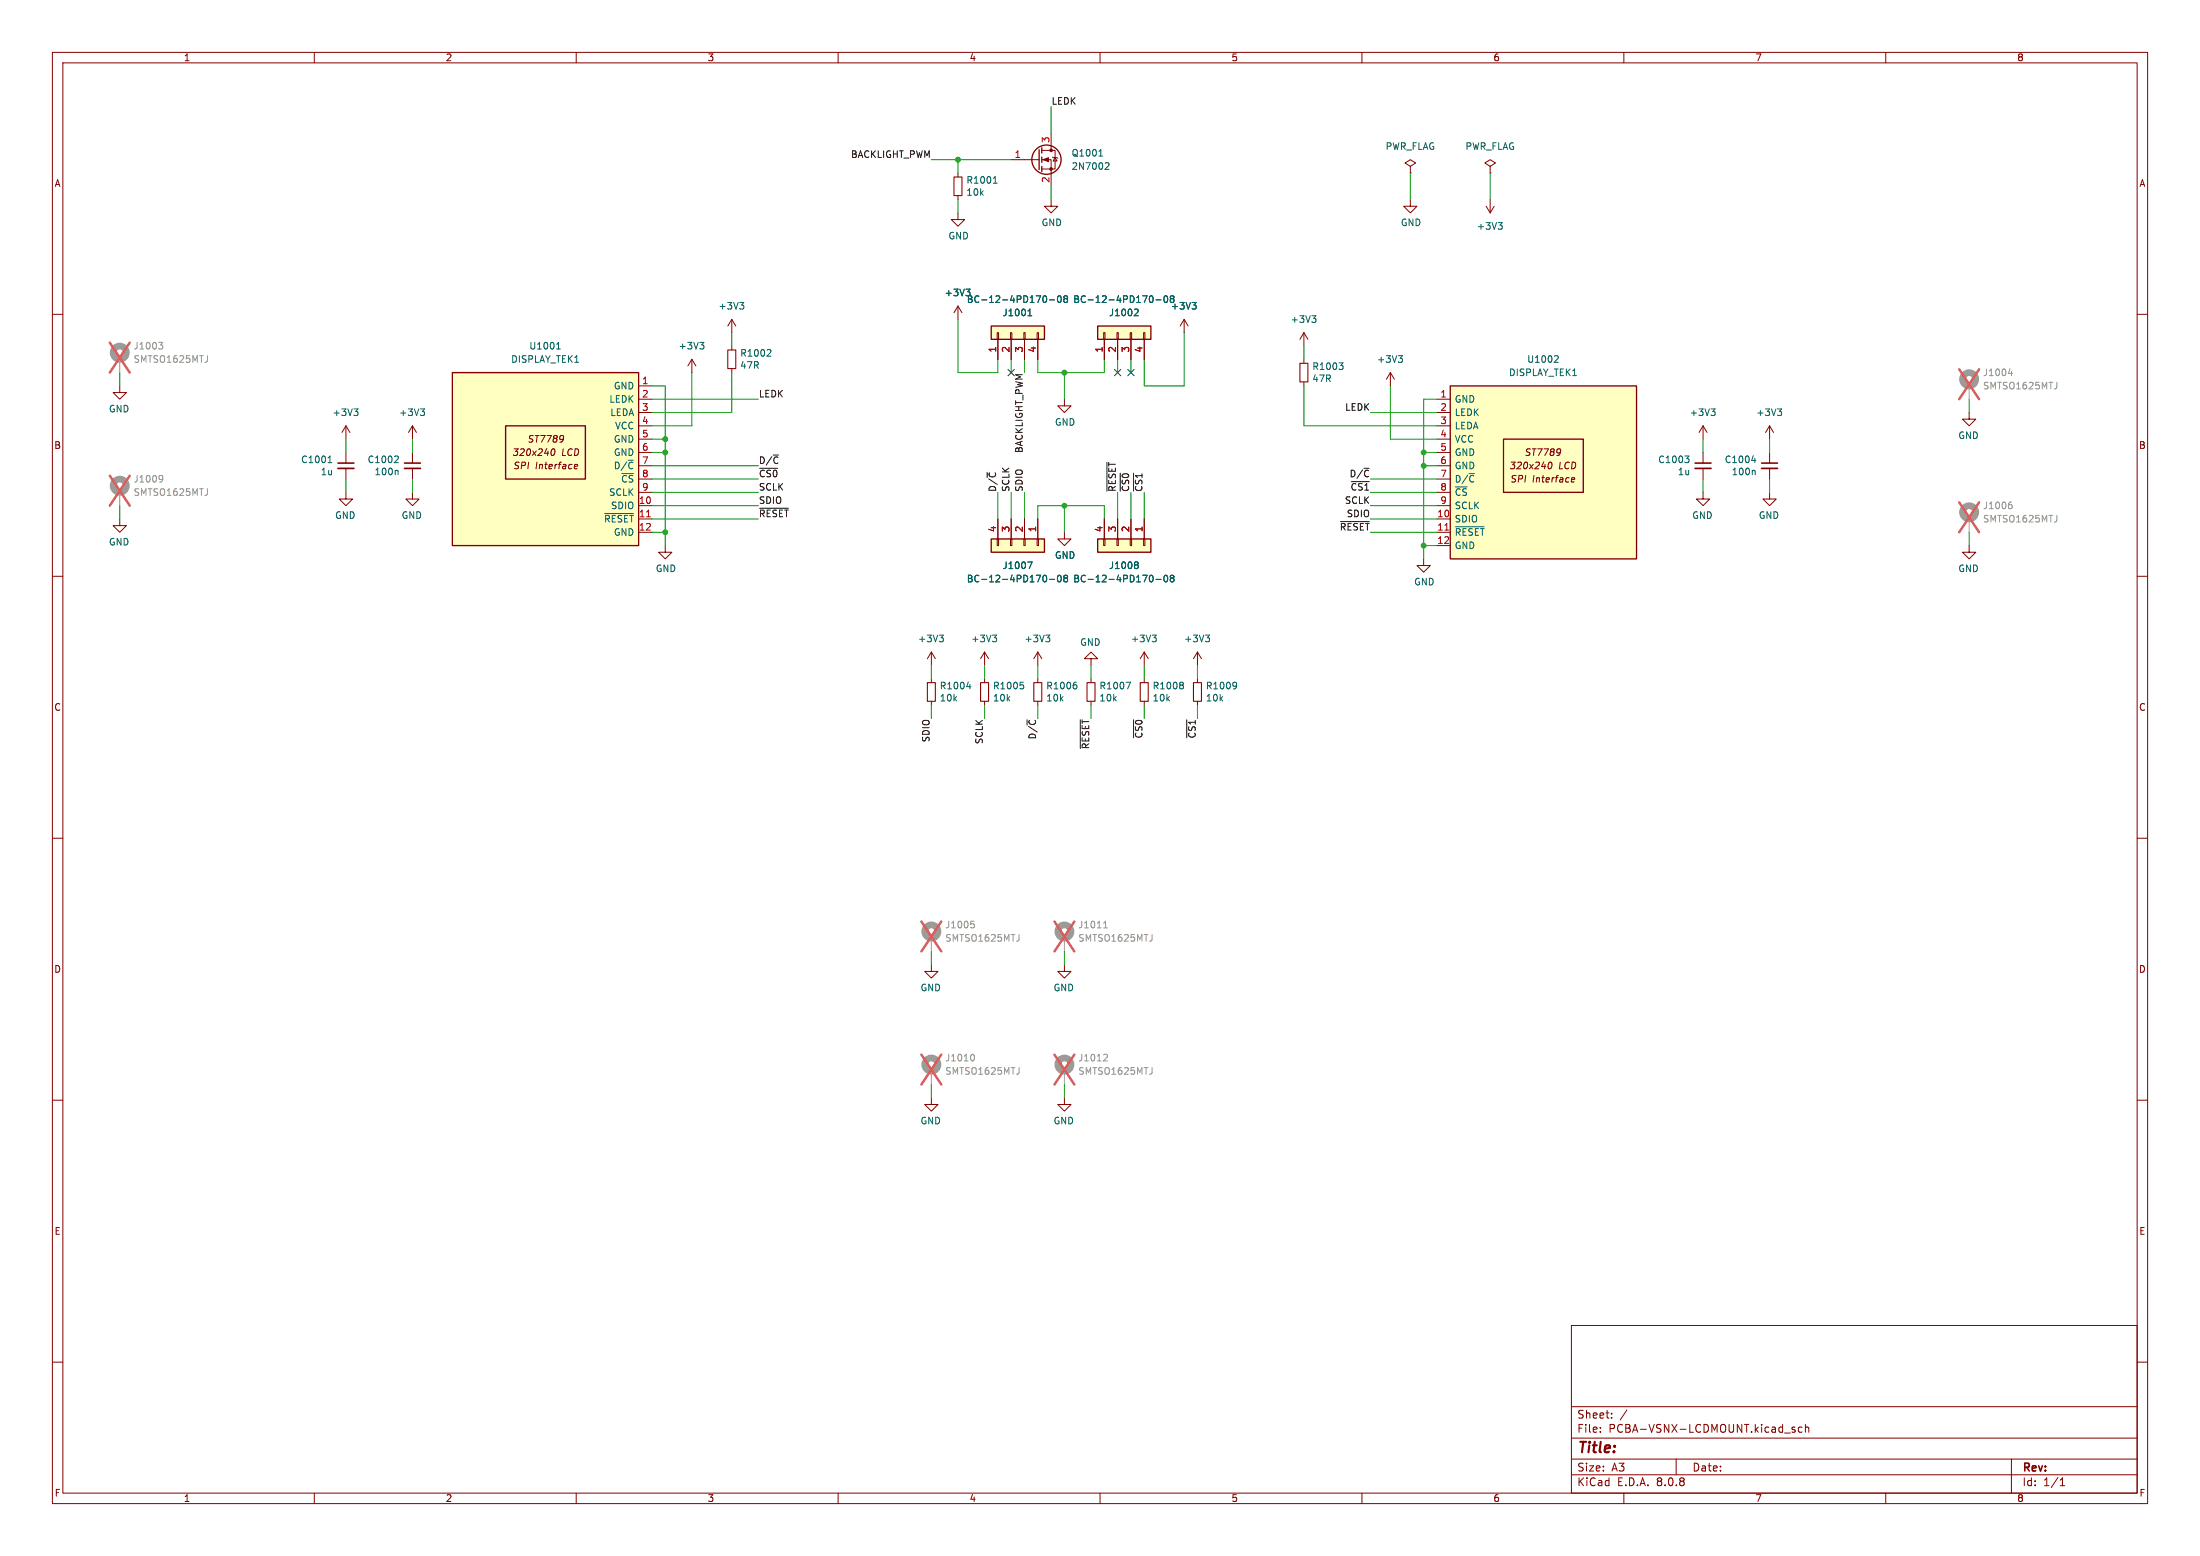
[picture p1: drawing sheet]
<svg xmlns="http://www.w3.org/2000/svg" width="420mm" height="297mm" viewBox="0 0 420 297" stroke-linecap="round" stroke-linejoin="round" font-family="sans-serif">
<g fill="none" stroke="#840000" stroke-width=".19">
<path d="M10 10h400v277h-400zM12 12h396v273h-396zM60 10v2M110 10v2M160 10v2M210 10v2M260 10v2M310 10v2M360 10v2M10 60h2M22.9 73.7v1.2h-1.3l1.3 1.3 1.2-1.3h-1.2M408 60h2"/>
<path d="M22.9 99.1v1.2h-1.3l1.3 1.3 1.2-1.3h-1.2M66 94v1.3h-1.2l1.2 1.2 1.3-1.2h-1.3M66 81.3l.8 1.3M66 81.3v2.5M66 86.4v2M66 89.4v2M66 81.3l-.7 1.3M78.7 94v1.3h-1.2l1.2 1.2 1.3-1.2h-1.3M78.7 86.4v2M78.7 89.4v2M10 110h2M127 104.1v1.3h1.3l-1.3 1.3-1.3-1.3h1.3"/>
<path d="M408 110h2M10 160h2M408 160h2M203.2 184.2v1.2h-1.3l1.3 1.3 1.3-1.3h-1.3M10 210h2M408 210h2M300 253h108v32h-108zM10 260h2M300 278.5h108M300 274.5h108M300 268.5h108M305.5 273.2v.2"/>
<path d="M305.5 272.5v.1M307.7 270.5v.2M307.7 269.8v.1M310.6 269.1l-1.3 1.9M320 278.5v3M342.1 272.7l.6 .4-.2 .3-.4-.1M342.7 272.5l-.4-.1-.2 .2M344 272.5l-.4-.1-.3 .3 .1 .6h.6M344.7 272.5l.2-.1 .3 .1 .1 .9M344.7 271.9v1.5M384 278.5v6.5M408 260h2"/>
<path d="M60 285v2M110 285v2M160 285v2M210 285v2M260 285v2M300 281.5h108M310 285v2M360 285v2M393.3 283.6h.9M393.3 282.5l.4-.4v1.5"/>
</g>
<g fill="none" stroke="#9c9b98" stroke-width="1.3">
<circle cx="22.9" cy="67.3" r="1.27"/>
<circle cx="22.9" cy="92.7" r="1.27"/>
</g>
<path d="M22.9 68.6v2.5M22.9 94v2.5" fill="none" stroke="#9c9b98" stroke-width=".19"/>
<path d="M30.3 65.3h.8l-.4 .5 .3 .2 .1 .4-.3 .2h-.3M39.6 67.9l-.1 1.1M30.6 90.7h.2l.3 .3a.84 .84 0 0 1-.4 1M31.1 91.3l-.3 .2h-.2M39.6 93.3l-.1 1.1" fill="none" stroke="#939391" stroke-width=".19"/>
<path d="M21 65.4l3.8 5.7M24.8 65.4l-3.8 5.7M21 90.8l3.8 5.7M24.8 90.8l-3.8 5.7" fill="none" stroke="#e75356" stroke-width=".46"/>
<path d="M67.6 78h.7l-.4 .5M68.1 78.5l.2 .3v.3l-.2 .2M62.6 88.3h.8M62.7 87.3l.3-.3v1.3M75.8 87l.3 .3-.1 .3-.7 .7h.8M75.8 89.8l.2 .2v.6" fill="none" stroke="#006464" stroke-width=".19"/>
<path d="M64.5 89.4h3.1M77.2 89.4h3.1" fill="none" stroke="#840000" stroke-width=".33"/>
<path d="M64.5 88.4h3.1M77.2 88.4h3.1" fill="none" stroke="#840000" stroke-width=".3"/>
<path d="M86.4 71.1h35.5v33h-35.5z" fill="#ffffc2"/>
<path d="M86.4 71.1h35.5v33h-35.5zM96.5 81.3h15.3v10.1h-15.3z" fill="none" stroke="#840000" stroke-width=".25"/>
<g fill="none" stroke="#840000" stroke-width=".19">
<path d="M121.9 73.7h2.6M121.9 76.2h2.6M121.9 78.7h2.6M78.7 81.3l.8 1.3M78.7 81.3v2.5M78.7 81.3l-.7 1.3M105.4 85.8l.3-.1a.75 .75 0 0 1-.3 1.2l-.2-.4zM107.5 83.2l.1 .2-.1 .7M107.6 83.7l-.1 .1M109.7 89.4h.4M109.7 88.8l.2-.2h.2l.2 .2v.1l-.7 .2M121.9 96.5h2.6"/>
<path d="M121.9 99.1h2.6M121.9 81.3h2.6M121.9 83.8h2.6M121.9 86.4h2.6M121.9 88.9h2.6M121.9 91.4h2.6M121.9 94h2.6M121.9 101.6h2.6M203.2 209.6v1.2h-1.3l1.3 1.3 1.3-1.3h-1.3"/>
</g>
<path d="M80.3 78h.7l-.4 .5M80.8 78.5l.2 .3v.3l-.2 .2M106.3 66.6h.7M106.4 65.7l.2-.4v1.3M115.4 98h5.5" fill="none" stroke="#006464" stroke-width=".19"/>
<path d="M123.4 98.6h.8" fill="none" stroke="#a90000" stroke-width=".19"/>
<path d="M276.9 73.7h35.5v33h-35.5z" fill="#ffffc2"/>
<path d="M276.9 73.7h35.5v33h-35.5zM287 83.8h15.3v10.2h-15.3z" fill="none" stroke="#840000" stroke-width=".25"/>
<g fill="none" stroke="#840000" stroke-width=".19">
<path d="M203.2 76.2v1.3h1.3l-1.3 1.2-1.3-1.2h1.3M274.3 76.2h2.6M274.3 78.7h2.6M274.3 99.1h2.6M274.3 81.3h2.6M274.3 83.8h2.6M274.3 86.4h2.6M274.3 88.9h2.6M274.3 91.4h2.6M274.3 94h2.6M274.3 96.5h2.6M295.7 88.3l.3-.1a.75 .75 0 0 1-.2 1.3l-.3-.5z"/>
<path d="M297.8 85.7l.1 .2-.1 .7M297.9 86.2l-.1 .1M300 92h.5M300 91.4l.2-.2h.3l.1 .2v.1l-.6 .1M274.3 101.6h2.6M274.3 104.1h2.6M177.8 184.2v1.2h-1.3l1.3 1.3 1.3-1.3h-1.3M177.8 209.6v1.2h-1.3l1.3 1.3 1.3-1.3h-1.3"/>
</g>
<path d="M296.9 67.9l.5 .1 .1 .3-.8 .9h.8M277.8 100.6h5.5" fill="none" stroke="#006464" stroke-width=".19"/>
<path d="M275.8 101.2h.8" fill="none" stroke="#a90000" stroke-width=".19"/>
<g fill="none" stroke="#9c9b98" stroke-width="1.3">
<circle cx="177.8" cy="177.8" r="1.27"/>
<circle cx="203.2" cy="177.8" r="1.27"/>
<circle cx="203.2" cy="203.2" r="1.27"/>
</g>
<path d="M177.8 179.1v2.5M203.2 179.1v2.5M203.2 204.5v2.5" fill="none" stroke="#9c9b98" stroke-width=".19"/>
<path d="M185.3 175.8h.7M185.5 176.3h.3l.2 .3-.1 .4-.4 .1M194.5 178.4v1.1M210.7 177.1h.7M210.8 176.1l.3-.3v1.3M219.9 178.4v1.1M210.9 201.2l.4 .1 .1 .3-.8 .9h.8M219.9 203.8v1.1" fill="none" stroke="#939391" stroke-width=".19"/>
<path d="M175.9 175.9l3.8 5.7M179.7 175.9l-3.8 5.7M201.3 175.9l3.8 5.7M205.1 175.9l-3.8 5.7M201.3 201.3l3.8 5.7M205.1 201.3l-3.8 5.7" fill="none" stroke="#e75356" stroke-width=".46"/>
<path d="M209.5 62.2h10.2v2.6h-10.2z" fill="#ffffc2"/>
<path d="M210.7 63.5h.2v1.3h-.2zM210.8 64.8v3.8M213.2 63.5h.3v1.3h-.3zM213.4 64.8v3.8M215.8 63.5h.2v1.3h-.2zM215.9 64.8v3.8M218.3 63.5h.3v1.3h-.3zM218.4 64.8v3.8M226.1 61l.7 1.2M226.1 61v2.5M226.1 61l-.8 1.2" fill="none" stroke="#840000" stroke-width=".19"/>
<path d="M209.5 62.2h10.2v2.6h-10.2z" fill="none" stroke="#840000" stroke-width=".25"/>
<path d="M216.7 59l.5 .1 .1 .3-.8 .9h.8M219.8 56.5a.79 .79 0 0 1 0 1.2M220.7 57.2h.9M222.3 56.6l.2-.1a.68 .68 0 0 1 .4 .6 .68 .68 0 0 1-.4 .6l-.3-.5zM223.6 57l-.2-.2 .2-.3h.3l.2 .2-.2 .3M223.6 57l-.1 .1-.1 .4M223.6 57h.3M223.9 57l.2 .2v.3M227.6 57.7h.8l-.5 .5M228.1 58.2l.3 .3v.3l-.3 .2" fill="none" stroke="#006464" stroke-width=".19"/>
<path d="M189.2 62.2h10.2v2.6h-10.2z" fill="#ffffc2"/>
<g fill="none" stroke="#840000" stroke-width=".19">
<path d="M269.2 38.1v1.3h1.3l-1.3 1.2-1.2-1.2h1.2M269.2 31.8l1.1-.7-1.1-.6-1 .6 1 .7v1.2M269.2 33h.1M283.7 39.4l.8 1.2M284.5 31.8l1-.7-1-.6-1 .6 1 .7v1.2M284.5 33h.1M284.5 38.1v2.5M285.2 39.4l-.7 1.2M190.4 63.5h.2v1.3h-.2zM190.5 64.8v3.8M192.9 63.5h.3v1.3h-.3zM193 64.8v3.8"/>
<path d="M195.5 63.5h.2v1.3h-.2zM195.6 64.8v3.8M198 63.5h.2v1.3h-.2zM198.1 64.8v3.8M188 124.5l.7 1.2M188 124.5v2.5M188 129.5v.8M188 133.9v.7M188 124.5l-.8 1.2M198.1 129.5v.8M198.1 133.9v.7M208.3 125.7h1.2l-1.2-1.2-1.3 1.2h1.3v1.3"/>
<path d="M208.3 129.5v.8M208.3 133.9v.7M218.4 124.5l.8 1.2M218.4 124.5v2.5M218.4 129.5v.8M218.4 133.9v.7M218.4 124.5l-.7 1.2"/>
</g>
<path d="M189.2 62.2h10.2v2.6h-10.2z" fill="none" stroke="#840000" stroke-width=".25"/>
<g fill="none" stroke="#006464" stroke-width=".19">
<path d="M196.4 59.3l.2-.3v1.3M199.5 56.5a.79 .79 0 0 1 0 1.2M200.4 57.2h.9M202 56.6l.2-.1a.68 .68 0 0 1 .4 .6 .68 .68 0 0 1-.4 .6l-.3-.5zM203.3 57l-.2-.2 .2-.3h.3l.2 .2-.2 .3M203.3 57l-.2 .2v.4l.2 .1h.4l.1-.2v-.3l-.2-.2M203.3 57h.3M286 42.5h.8l-.4 .5M286.5 43l.3 .2v.3l-.3 .3M196.2 60.3h.8M189.5 121.2h.8l-.5 .5M190 121.7l.3 .3v.3l-.3 .2"/>
<path d="M194.8 130.2h.6M195.2 130.7l.2 .2v.3l-.2 .3M205.2 130.2h.3M205.4 130.7l.2 .2v.3l-.2 .3M215 130.2h.8l-.5 1.3M220 121.2h.7l-.4 .5M220.5 121.7l.2 .3v.3l-.2 .2M225.7 130.2l.2 .3-.2 .3 .2 .2v.2l-.2 .3"/>
</g>
<path d="M187.2 130.3h1.5v3.6h-1.5zM197.4 130.3h1.5v3.6h-1.5zM207.5 130.3h1.5v3.6h-1.5zM217.7 130.3h1.5v3.6h-1.5z" fill="none" stroke="#840000" stroke-width=".2"/>
<path d="M209.5 102.9h10.2v2.5h-10.2z" fill="#ffffc2"/>
<g fill="none" stroke="#840000" stroke-width=".19">
<path d="M210.8 99.1v3.8M213.4 99.1v3.8M215.9 99.1v3.8M218.4 99.1v3.8M203.2 101.6v1.3h1.3l-1.3 1.2-1.3-1.2h1.3M210.7 102.9h.2v1.2h-.2zM213.2 102.9h.3v1.2h-.3zM215.8 102.9h.2v1.2h-.2zM218.3 102.9h.3v1.2h-.3zM177.8 124.5v2.5M177.8 129.5v.8M177.8 133.9v.7"/>
<path d="M177.8 124.5l.8 1.2M177.8 124.5l-.8 1.2M198.1 124.5l.8 1.2M198.1 124.5v2.5M198.1 124.5l-.7 1.2M228.6 124.5v2.5M228.6 129.5v.8M228.6 133.9v.7M228.6 124.5l.8 1.2M228.6 124.5l-.8 1.2"/>
</g>
<path d="M209.5 102.9h10.2v2.5h-10.2z" fill="none" stroke="#840000" stroke-width=".25"/>
<g fill="none" stroke="#006464" stroke-width=".19">
<path d="M216.8 107.3h.2l.3 .2-.3 .3M216.8 107.8h.2M217 107.8l.3 .2v.3l-.1 .2h-.4M219.8 109.8a.79 .79 0 0 1 0 1.3M220.7 110.6h.9M222.3 109.9l.2-.1a.68 .68 0 0 1 .4 .6 .68 .68 0 0 1-.4 .7l-.3-.5zM223.6 110.3l-.2-.2 .2-.3h.3l.2 .2-.2 .3M223.6 110.3l-.2 .3 .1 .3 .1 .2 .4-.1 .1-.2v-.2l-.2-.3M223.6 110.3h.3M179.3 121.2h.8l-.4 .5M179.9 121.7l.2 .3v.3l-.2 .2M184.6 131.1h.7"/>
<path d="M185.2 130.6v.9M199.6 121.2h.8l-.4 .5M200.2 121.7l.2 .3v.3l-.2 .2M230.1 121.2h.8l-.4 .5M230.7 121.7l.2 .3v.3l-.2 .2M235.8 130.2l.3 .3a.94 .94 0 0 1-.3 .9M236.1 130.8l-.3 .2"/>
</g>
<path d="M177 130.3h1.6v3.6h-1.6zM227.8 130.3h1.6v3.6h-1.6z" fill="none" stroke="#840000" stroke-width=".2"/>
<circle cx="177.8" cy="203.2" r="1.27" fill="none" stroke="#9c9b98" stroke-width="1.3"/>
<path d="M177.8 204.5v2.5" fill="none" stroke="#9c9b98" stroke-width=".19"/>
<path d="M185.7 201.2a.79 .79 0 0 1 0 1.3M194.5 203.8v1.1" fill="none" stroke="#939391" stroke-width=".19"/>
<path d="M175.9 201.3l3.8 5.7M179.7 201.3l-3.8 5.7" fill="none" stroke="#e75356" stroke-width=".46"/>
<path d="M189.2 102.9h10.2v2.5h-10.2z" fill="#ffffc2"/>
<g fill="none" stroke="#840000" stroke-width=".19">
<path d="M182.9 33v.8M182.9 37.3v.8M193 30.5h5.4M198.9 30.5h1.8v5.1M198.9 28.7h2.5v3.6h-2.5M200.7 38.1v1.3h1.2l-1.2 1.2-1.3-1.2h1.3M200.7 25.4v3.3M200.9 30l1 .2M201.4 30.1l.4 .6h-.8zM182.9 40.6v1.3h1.2l-1.2 1.3-1.3-1.3h1.3M182.9 58.4v2.6M182.9 58.4l.7 1.3"/>
<path d="M182.9 58.4l-.8 1.3M132.1 68.6l.7 1.3M132.1 68.6v2.5M132.1 68.6l-.8 1.3M139.7 61v2.5M139.7 66v.8M139.7 70.4v.7M139.7 61l.8 1.2M139.7 61l-.8 1.2M190.5 64.8v3.8M193 64.8v3.8M195.6 64.8v3.8"/>
<path d="M198.1 64.8v3.8M210.8 64.8v3.8M213.4 64.8v3.8M215.9 64.8v3.8M218.4 64.8v3.8M248.9 63.5v2.5M248.9 68.6v.7M248.9 72.9v.8M248.9 63.5l.8 1.3M248.9 63.5l-.7 1.3M265.4 71.1l.8 1.3M265.4 71.1v2.6"/>
<path d="M265.4 71.1l-.7 1.3M375.9 78.7v1.3h-1.3l1.3 1.3 1.3-1.3h-1.3M190.5 99.1v3.8M193 99.1v3.8M195.6 99.1v3.8M198.1 99.1v3.8M210.8 99.1v3.8M213.4 99.1v3.8M215.9 99.1v3.8M218.4 99.1v3.8M325.1 94v1.3h-1.3l1.3 1.2 1.3-1.2h-1.3M325.1 81.3v2.5"/>
<path d="M325.1 86.4v2M325.1 89.4v2M325.1 81.3l.8 1.3M325.1 81.3l-.7 1.3M337.8 94v1.3h-1.3l1.3 1.2 1.3-1.2h-1.3M337.8 81.3l.8 1.3M337.8 81.3v2.5M337.8 86.4v2M337.8 89.4v2M337.8 81.3l-.7 1.3M190.4 102.9h.2v1.2h-.2zM192.9 102.9h.3v1.2h-.3z"/>
<path d="M195.5 102.9h.2v1.2h-.2zM198 102.9h.2v1.2h-.2zM271.8 106.7v1.3h1.2l-1.2 1.2-1.3-1.2h1.3M375.9 104.1v1.3h-1.3l1.3 1.3 1.3-1.3h-1.3"/>
</g>
<g fill="none" stroke="#840000" stroke-width=".25">
<path d="M198.4 28.6v3.8M198.9 28.2v1M198.9 30v1M198.9 31.8v1M189.2 102.9h10.2v2.5h-10.2z"/>
<circle cx="199.8" cy="30.5" r="2.79"/>
</g>
<g fill="none" stroke="#006464" stroke-width=".19">
<path d="M189.6 35h.8M189.8 34l.2-.3v1.3M209.8 29.8h.7M210 28.7l.1-.2v1.3M211.2 31.1h.4l.1 .3-.8 .9h.8M141.2 57.7h.8l-.4 .5M141.8 58.2l.2 .3v.3l-.2 .2M184.4 55.2h.8l-.4 .5M184.9 55.7l.3 .2v.3M196.4 59.3l.2-.3v1.3M199.5 56.5a.79 .79 0 0 1 0 1.2M200.4 57.2h.9"/>
<path d="M202 56.6l.2-.1a.68 .68 0 0 1 .4 .6 .68 .68 0 0 1-.4 .6l-.3-.5zM203.3 57l-.2-.2 .2-.3h.3l.2 .2-.2 .3M203.3 57l-.2 .2v.4l.2 .1h.4l.1-.2v-.3l-.2-.2M203.3 57h.3M216.7 59l.5 .1 .1 .3-.8 .9h.8M219.8 56.5a.79 .79 0 0 1 0 1.2M220.7 57.2h.9M222.3 56.6l.2-.1a.68 .68 0 0 1 .4 .6 .68 .68 0 0 1-.4 .6l-.3-.5zM223.6 57l-.2-.2 .2-.3h.3l.2 .2-.2 .3M223.6 57h.3M223.6 57l-.1 .1-.1 .4M223.9 57l.2 .2v.3"/>
<path d="M227.6 57.7h.8l-.5 .5M228.1 58.2l.3 .3v.3l-.3 .2M133.6 65.3h.8l-.4 .5M134.1 65.8l.3 .3v.3l-.3 .2M146.9 66.7l.3 .3-.1 .3-.7 .7h.8M196.2 60.3h.8M250.4 60.3h.8l-.4 .5M251 60.8l.2 .2v.3l-.2 .2M255.6 69.3h.8l-.4 .4M256.2 69.7l.2 .3v.3l-.2 .2M266.9 67.9h.8l-.4 .5M267.5 68.4l.2 .2v.3l-.2 .3"/>
<path d="M326.6 78h.8l-.4 .5M327.2 78.5l.2 .3v.3l-.2 .2M339.3 78h.8l-.4 .5M339.9 78.5l.2 .3v.3l-.2 .2M321.6 87h.8l-.4 .5M322.2 87.5l.2 .3v.3l-.2 .2M334.4 87.9h.8M334.9 89.8l.2 .2v.6M335 87.5v.8M196.2 107.3h.8l-.5 1.2M199.5 109.8a.79 .79 0 0 1 0 1.3M200.4 110.6h.9"/>
<path d="M202 109.9l.2-.1a.68 .68 0 0 1 .4 .6 .68 .68 0 0 1-.4 .7l-.3-.5zM203.3 110.3l-.2-.2 .2-.3h.3l.2 .2-.2 .3M203.3 110.3l-.2 .3v.3l.2 .2 .4-.1 .1-.2v-.2l-.2-.3M203.3 110.3h.3M216.8 107.3h.2l.3 .2-.3 .3M216.8 107.8h.2M217 107.8l.3 .2v.3l-.1 .2h-.4M219.8 109.8a.79 .79 0 0 1 0 1.3M220.7 110.6h.9M222.3 109.9l.2-.1a.68 .68 0 0 1 .4 .6 .68 .68 0 0 1-.4 .7l-.3-.5zM223.6 110.3l-.2-.2 .2-.3h.3l.2 .2-.2 .3M223.6 110.3l-.2 .3 .1 .3 .1 .2 .4-.1 .1-.2v-.2l-.2-.3"/>
<path d="M223.6 110.3h.3"/>
</g>
<g fill="none" stroke="#9c9b98" stroke-width="1.3">
<circle cx="375.9" cy="72.4" r="1.27"/>
<circle cx="375.9" cy="97.8" r="1.27"/>
</g>
<path d="M375.9 73.7v2.5M375.9 99.1v2.5" fill="none" stroke="#9c9b98" stroke-width=".19"/>
<path d="M383.4 71.3h.8M384 70.9v.8M392.7 73l-.1 1.1M383.7 96.3h.2l.2 .3v.4l-.4 .1M383.8 95.8h.2M392.7 98.4l-.1 1.1" fill="none" stroke="#939391" stroke-width=".19"/>
<path d="M374 70.5l3.8 5.7M377.8 70.5l-3.8 5.7M374 95.9l3.8 5.7M377.8 95.9l-3.8 5.7" fill="none" stroke="#e75356" stroke-width=".46"/>
<path d="M323.6 89.4h3M336.3 89.4h3" fill="none" stroke="#840000" stroke-width=".33"/>
<path d="M323.6 88.4h3M336.3 88.4h3" fill="none" stroke="#840000" stroke-width=".3"/>
<path d="M182.1 33.8h1.5v3.5h-1.5zM138.9 66.8h1.6v3.6h-1.6zM248.2 69.3h1.5v3.6h-1.5z" fill="none" stroke="#840000" stroke-width=".2"/>
<g fill="#840000" stroke="#840000" stroke-width=".19">
<path d="M199.1 30.5l1.1-.4v.8z"/>
<circle cx="200.7" cy="32.3" r=".25"/>
<circle cx="200.7" cy="28.7" r=".25"/>
</g>
<path d="M145 89.4h3.4M145 97h5.5M211.3 88.3v5.5M213.9 90.3v3.5M216.4 90.3v3.5M255.9 99.6h5.5M258 91.9h3.4M206.2 137.4v5.5M216.4 137.4v3.4M226.6 137.4v3.4" fill="none" stroke="#0f0f0f" stroke-width=".19"/>
<g fill="none" stroke="#009600" stroke-width=".19">
<path d="M177.8 30.5h15.2M182.9 30.5v2.5M182.9 38.1v2.5M200.7 20.3v5.1M200.7 35.6v2.5M269.2 33v5.1M284.5 33v5.1M22.9 71.1v2.6M124.5 73.7h2.5v30.4M124.5 76.2h20.3M132.1 71.1v10.2h-7.6M139.7 63.5v2.5"/>
<path d="M139.7 71.1v7.6h-15.2M182.9 61v10.1h7.6v-2.5M193 68.6v2.5M195.6 68.6v2.5M198.1 68.6v2.5h12.7v-2.5M203.2 71.1v5.1M213.4 68.6v2.5M215.9 68.6v2.5M226.1 63.5v10.2h-7.7v-5.1M248.9 66v2.6M248.9 73.7v7.6h25.4M261.6 78.7h12.7"/>
<path d="M265.4 73.7v10.1h8.9M274.3 76.2h-2.5v30.5M375.9 76.2v2.5M22.9 96.5v2.6M66 83.8v2.6M66 91.4v2.6M78.7 83.8v2.6M78.7 91.4v2.6M124.5 88.9h20.3M124.5 91.4h20.3M124.5 94h20.3M124.5 83.8h2.5"/>
<path d="M124.5 86.4h2.5M124.5 96.5h20.3M124.5 99.1h20.3M190.5 94v5.1M193 94v5.1M195.6 94v5.1M198.1 99.1v-2.6h12.7v2.6M203.2 96.5v5.1M213.4 94v5.1M215.9 94v5.1M218.4 94v5.1M261.6 91.4h12.7"/>
<path d="M261.6 94h12.7M261.6 96.5h12.7M261.6 99.1h12.7M271.8 88.9h2.5M271.8 86.4h2.5M325.1 83.8v2.6M325.1 91.4v2.6M337.8 83.8v2.6M337.8 91.4v2.6M124.5 101.6h2.5M261.6 101.6h12.7M271.8 104.1h2.5"/>
<path d="M375.9 101.6v2.5M177.8 127v2.5M177.8 134.6v2.6M188 127v2.5M188 134.6v2.6M198.1 127v2.5M198.1 134.6v2.6M208.3 127v2.5M218.4 127v2.5M218.4 134.6v2.6M228.6 127v2.5M228.6 134.6v2.6"/>
<path d="M177.8 181.6v2.6M203.2 181.6v2.6M177.8 207v2.6M203.2 207v2.6"/>
</g>
<path d="M192.4 70.5l1.2 1.2M193.6 70.5l-1.2 1.2M212.8 70.5l1.2 1.2M214 70.5l-1.2 1.2M215.3 70.5l1.2 1.2M216.5 70.5l-1.2 1.2" fill="none" stroke="#000084" stroke-width=".19"/>
<g fill="#009600" stroke="#009600" stroke-width=".19">
<circle cx="182.9" cy="30.5" r=".46"/>
<circle cx="127" cy="101.6" r=".46"/>
<circle cx="203.2" cy="71.1" r=".46"/>
<circle cx="127" cy="86.4" r=".46"/>
<circle cx="127" cy="83.8" r=".46"/>
<circle cx="271.8" cy="104.1" r=".46"/>
<circle cx="271.8" cy="88.9" r=".46"/>
<circle cx="271.8" cy="86.4" r=".46"/>
<circle cx="203.2" cy="96.5" r=".46"/>
</g>
<text font-size="2.8" fill="#840000" x="301" y="277.9">Title:</text>
<g font-size="2.1" fill="#840000">
<text x="301" y="273.7">File:</text>
<text x="301" y="271">Sheet:</text>
<text x="307.1" y="273.7">PCBA-VSNX-LCDMOUNT.kicad_sch</text>
<text x="301" y="281.1">Size:</text>
<text x="307.6" y="281.1">A3</text>
<text x="323" y="281.1">Date:</text>
<text x="386" y="281.3">Rev:</text>
<text x="301" y="283.9">KiCad</text>
<text x="308.7" y="283.9">E.D.A.</text>
<text x="316.3" y="283.9">8.0.8</text>
<text x="386" y="283.9">Id:</text>
<text x="390.1" y="283.9">1/1</text>
</g>
<g font-size="1.8" fill="#840000">
<text x="35" y="11.9">1</text>
<text x="85" y="11.9">2</text>
<text x="135" y="11.9">3</text>
<text x="185" y="11.9">4</text>
<text x="235" y="11.9">5</text>
<text x="285" y="11.9">6</text>
<text x="335" y="11.9">7</text>
<text x="385" y="11.9">8</text>
<text x="10.3" y="35.9">A</text>
<text x="408.3" y="35.9">A</text>
<text x="10.3" y="85.9">B</text>
<text x="97.7" y="87.2">320x240</text>
<text x="97.9" y="89.8">SPI</text>
<text x="100.6" y="84.7">ST7789</text>
<text x="102.2" y="89.8">Interface</text>
<text x="107.2" y="87.2">LCD</text>
<text x="288" y="89.8">320x240</text>
<text x="290.9" y="87.2">ST7789</text>
<text x="297.5" y="89.8">LCD</text>
<text x="408.2" y="85.9">B</text>
<text x="288.2" y="92.3">SPI</text>
<text x="292.5" y="92.3">Interface</text>
<text x="10.3" y="135.9">C</text>
<text x="408.2" y="135.9">C</text>
<text x="10.3" y="185.9">D</text>
<text x="408.2" y="185.9">D</text>
<text x="10.3" y="235.9">E</text>
<text x="408.3" y="235.9">E</text>
<text x="10.3" y="285.9">F</text>
<text x="35" y="286.9">1</text>
<text x="85" y="286.9">2</text>
<text x="135" y="286.9">3</text>
<text x="185" y="286.9">4</text>
<text x="235" y="286.9">5</text>
<text x="285" y="286.9">6</text>
<text x="335" y="286.9">7</text>
<text x="385" y="286.9">8</text>
<text x="408.3" y="285.9">F</text>
</g>
<g font-size="1.8" fill="#0f0f0f">
<text x="200.7" y="20.1">LEDK</text>
<text x="162.4" y="30.2">BACKLIGHT_PWM</text>
<text x="144.8" y="75.9">LEDK</text>
<text x="256.7" y="78.5">LEDK</text>
<text x="144.8" y="88.6">D/~{C}</text>
<text x="195.3" y="86.6" transform="rotate(-90 195.3 86.6)">BACKLIGHT_PWM</text>
<text x="144.8" y="91.2">~{CS0}</text>
<text x="144.8" y="93.7">SCLK</text>
<text x="190.2" y="94" transform="rotate(-90 190.2 94)">D/~{C}</text>
<text x="192.8" y="94" transform="rotate(-90 192.8 94)">SCLK</text>
<text x="195.3" y="94" transform="rotate(-90 195.3 94)">SDIO</text>
<text x="213.1" y="94" transform="rotate(-90 213.1 94)">~{RESET}</text>
<text x="215.6" y="94" transform="rotate(-90 215.6 94)">~{CS0}</text>
<text x="218.2" y="94" transform="rotate(-90 218.2 94)">~{CS1}</text>
<text x="257.5" y="91.2">D/~{C}</text>
<text x="257.7" y="93.7">~{CS1}</text>
<text x="144.8" y="98.8">~{RESET}</text>
<text x="144.8" y="96.3">SDIO</text>
<text x="255.7" y="101.3">~{RESET}</text>
<text x="256.6" y="96.3">SCLK</text>
<text x="257" y="98.8">SDIO</text>
<text x="177.5" y="141.8" transform="rotate(-90 177.5 141.8)">SDIO</text>
<text x="187.7" y="142.1" transform="rotate(-90 187.7 142.1)">SCLK</text>
<text x="197.9" y="141.2" transform="rotate(-90 197.9 141.2)">D/~{C}</text>
<text x="218.2" y="141.1" transform="rotate(-90 218.2 141.1)">~{CS0}</text>
<text x="228.3" y="141.1" transform="rotate(-90 228.3 141.1)">~{CS1}</text>
</g>
<g font-size="1.8" fill="#a90000">
<text x="200.4" y="27.4" transform="rotate(-90 200.4 27.4)">3</text>
<text x="193.6" y="30.2">1</text>
<text x="200.4" y="35" transform="rotate(-90 200.4 35)">2</text>
<text x="190.2" y="67.4" transform="rotate(-90 190.2 67.4)">1</text>
<text x="192.8" y="67.4" transform="rotate(-90 192.8 67.4)">2</text>
<text x="195.3" y="67.4" transform="rotate(-90 195.3 67.4)">3</text>
<text x="197.9" y="67.4" transform="rotate(-90 197.9 67.4)">4</text>
<text x="210.6" y="67.4" transform="rotate(-90 210.6 67.4)">1</text>
<text x="213.1" y="67.4" transform="rotate(-90 213.1 67.4)">2</text>
<text x="215.6" y="67.4" transform="rotate(-90 215.6 67.4)">3</text>
<text x="218.2" y="67.4" transform="rotate(-90 218.2 67.4)">4</text>
<text x="122.5" y="73.4">1</text>
<text x="122.5" y="75.9">2</text>
<text x="274.9" y="75.9">1</text>
<text x="122.5" y="78.5">3</text>
<text x="122.5" y="81">4</text>
<text x="122.5" y="83.6">5</text>
<text x="274.9" y="78.5">2</text>
<text x="274.9" y="81">3</text>
<text x="274.9" y="83.6">4</text>
<text x="122.5" y="86.1">6</text>
<text x="122.5" y="88.6">7</text>
<text x="274.9" y="86.1">5</text>
<text x="274.9" y="88.6">6</text>
<text x="122.5" y="91.2">8</text>
<text x="122.5" y="93.7">9</text>
<text x="274.9" y="91.2">7</text>
<text x="274.9" y="93.7">8</text>
<text x="121.9" y="96.3">10</text>
<text x="121.9" y="98.8">11</text>
<text x="121.9" y="101.3">12</text>
<text x="190.2" y="101.7" transform="rotate(-90 190.2 101.7)">4</text>
<text x="192.8" y="101.7" transform="rotate(-90 192.8 101.7)">3</text>
<text x="195.3" y="101.7" transform="rotate(-90 195.3 101.7)">2</text>
<text x="197.9" y="101.7" transform="rotate(-90 197.9 101.7)">1</text>
<text x="210.6" y="101.7" transform="rotate(-90 210.6 101.7)">4</text>
<text x="213.1" y="101.7" transform="rotate(-90 213.1 101.7)">3</text>
<text x="215.6" y="101.7" transform="rotate(-90 215.6 101.7)">2</text>
<text x="218.2" y="101.7" transform="rotate(-90 218.2 101.7)">1</text>
<text x="274.3" y="98.8">10</text>
<text x="274.3" y="101.3">11</text>
<text x="274.9" y="96.3">9</text>
<text x="274.3" y="103.9">12</text>
</g>
<g font-size="1.8" fill="#006464">
<text x="264.4" y="28.8">PWR_FLAG</text>
<text x="279.7" y="28.8">PWR_FLAG</text>
<text x="184.4" y="35.3">R1001</text>
<text x="204.5" y="30.1">Q1001</text>
<text x="204.5" y="32.6">2N7002</text>
<text x="184.4" y="37.6">10k</text>
<text x="181" y="45.9">GND</text>
<text x="198.8" y="43.4">GND</text>
<text x="267.3" y="43.4">GND</text>
<text x="281.8" y="44">+3V3</text>
<text x="137.1" y="59.3">+3V3</text>
<text x="180.2" y="56.7">+3V3</text>
<text x="184.5" y="58">BC-12-4PD170-08</text>
<text x="204.8" y="58">BC-12-4PD170-08</text>
<text x="223.4" y="59.3">+3V3</text>
<text x="191.3" y="60.6">J1001</text>
<text x="211.6" y="60.6">J1002</text>
<text x="246.3" y="61.8">+3V3</text>
<text x="97.5" y="69.4">DISPLAY_TEK1</text>
<text x="101" y="66.9">U1001</text>
<text x="129.4" y="66.9">+3V3</text>
<text x="141.2" y="68.3">R1002</text>
<text x="141.2" y="70.6">47R</text>
<text x="250.4" y="70.8">R1003</text>
<text x="262.8" y="69.4">+3V3</text>
<text x="288" y="72">DISPLAY_TEK1</text>
<text x="291.5" y="69.4">U1002</text>
<text x="116.2" y="77.1">LEDK</text>
<text x="117.1" y="74.5">GND</text>
<text x="250.4" y="73.1">47R</text>
<text x="277.6" y="77.1">GND</text>
<text x="20.7" y="78.9">GND</text>
<text x="63.4" y="79.6">+3V3</text>
<text x="76.1" y="79.6">+3V3</text>
<text x="116.4" y="79.6">LEDA</text>
<text x="117.3" y="82.1">VCC</text>
<text x="201.3" y="81.5">GND</text>
<text x="277.6" y="79.6">LEDK</text>
<text x="277.6" y="82.1">LEDA</text>
<text x="322.5" y="79.6">+3V3</text>
<text x="335.2" y="79.6">+3V3</text>
<text x="373.8" y="84">GND</text>
<text x="57.4" y="88.6">C1001</text>
<text x="70.1" y="88.6">C1002</text>
<text x="117.1" y="84.7">GND</text>
<text x="117.1" y="87.2">GND</text>
<text x="117.1" y="89.8">D/~{C}</text>
<text x="277.6" y="84.7">VCC</text>
<text x="277.6" y="87.2">GND</text>
<text x="277.6" y="89.8">GND</text>
<text x="316.5" y="88.6">C1003</text>
<text x="329.2" y="88.6">C1004</text>
<text x="61.1" y="90.9">1u</text>
<text x="71.4" y="90.9">100n</text>
<text x="116.2" y="94.8">SCLK</text>
<text x="118.5" y="92.3">~{CS}</text>
<text x="277.6" y="92.3">D/~{C}</text>
<text x="277.6" y="94.8">~{CS}</text>
<text x="320.2" y="90.9">1u</text>
<text x="330.5" y="90.9">100n</text>
<text x="63.9" y="99.2">GND</text>
<text x="76.6" y="99.2">GND</text>
<text x="115.2" y="99.9">~{RESET}</text>
<text x="116.5" y="97.4">SDIO</text>
<text x="277.6" y="99.9">SDIO</text>
<text x="277.6" y="97.4">SCLK</text>
<text x="323" y="99.2">GND</text>
<text x="335.7" y="99.2">GND</text>
<text x="20.7" y="104.3">GND</text>
<text x="117.1" y="102.5">GND</text>
<text x="201.3" y="106.9">GND</text>
<text x="277.6" y="102.5">~{RESET}</text>
<text x="277.6" y="105">GND</text>
<text x="125.1" y="109.4">GND</text>
<text x="184.5" y="111.4">BC-12-4PD170-08</text>
<text x="191.3" y="108.8">J1007</text>
<text x="204.8" y="111.4">BC-12-4PD170-08</text>
<text x="211.6" y="108.8">J1008</text>
<text x="269.9" y="111.9">GND</text>
<text x="373.8" y="109.4">GND</text>
<text x="175.2" y="122.8">+3V3</text>
<text x="185.3" y="122.8">+3V3</text>
<text x="195.5" y="122.8">+3V3</text>
<text x="206.1" y="123.5">GND</text>
<text x="215.8" y="122.8">+3V3</text>
<text x="226" y="122.8">+3V3</text>
<text x="179.3" y="131.8">R1004</text>
<text x="189.5" y="131.8">R1005</text>
<text x="199.6" y="131.8">R1006</text>
<text x="209.8" y="131.8">R1007</text>
<text x="219.9" y="131.8">R1008</text>
<text x="230.1" y="131.8">R1009</text>
<text x="179.3" y="134.1">10k</text>
<text x="189.5" y="134.1">10k</text>
<text x="199.6" y="134.1">10k</text>
<text x="209.8" y="134.1">10k</text>
<text x="219.9" y="134.1">10k</text>
<text x="230.1" y="134.1">10k</text>
<text x="175.6" y="189.4">GND</text>
<text x="201" y="189.4">GND</text>
<text x="175.6" y="214.8">GND</text>
<text x="201" y="214.8">GND</text>
</g>
<g font-size="1.8" fill="#939391">
<text x="25.4" y="69.4">SMTSO1625MTJ</text>
<text x="25.4" y="66.9">J1003</text>
<text x="378.5" y="72">J1004</text>
<text x="378.5" y="74.5">SMTSO1625MTJ</text>
<text x="25.4" y="94.8">SMTSO1625MTJ</text>
<text x="25.4" y="92.3">J1009</text>
<text x="378.5" y="99.9">SMTSO1625MTJ</text>
<text x="378.5" y="97.4">J1006</text>
<text x="180.3" y="179.9">SMTSO1625MTJ</text>
<text x="180.3" y="177.4">J1005</text>
<text x="205.7" y="179.9">SMTSO1625MTJ</text>
<text x="205.7" y="177.4">J1011</text>
<text x="180.3" y="202.8">J1010</text>
<text x="205.7" y="202.8">J1012</text>
<text x="180.3" y="205.3">SMTSO1625MTJ</text>
<text x="205.7" y="205.3">SMTSO1625MTJ</text>
</g>
<text font-size="1.8" fill="#009600" x="208" y="143.1" transform="rotate(-90 208 143.1)">~{RESET}</text>
</svg>
